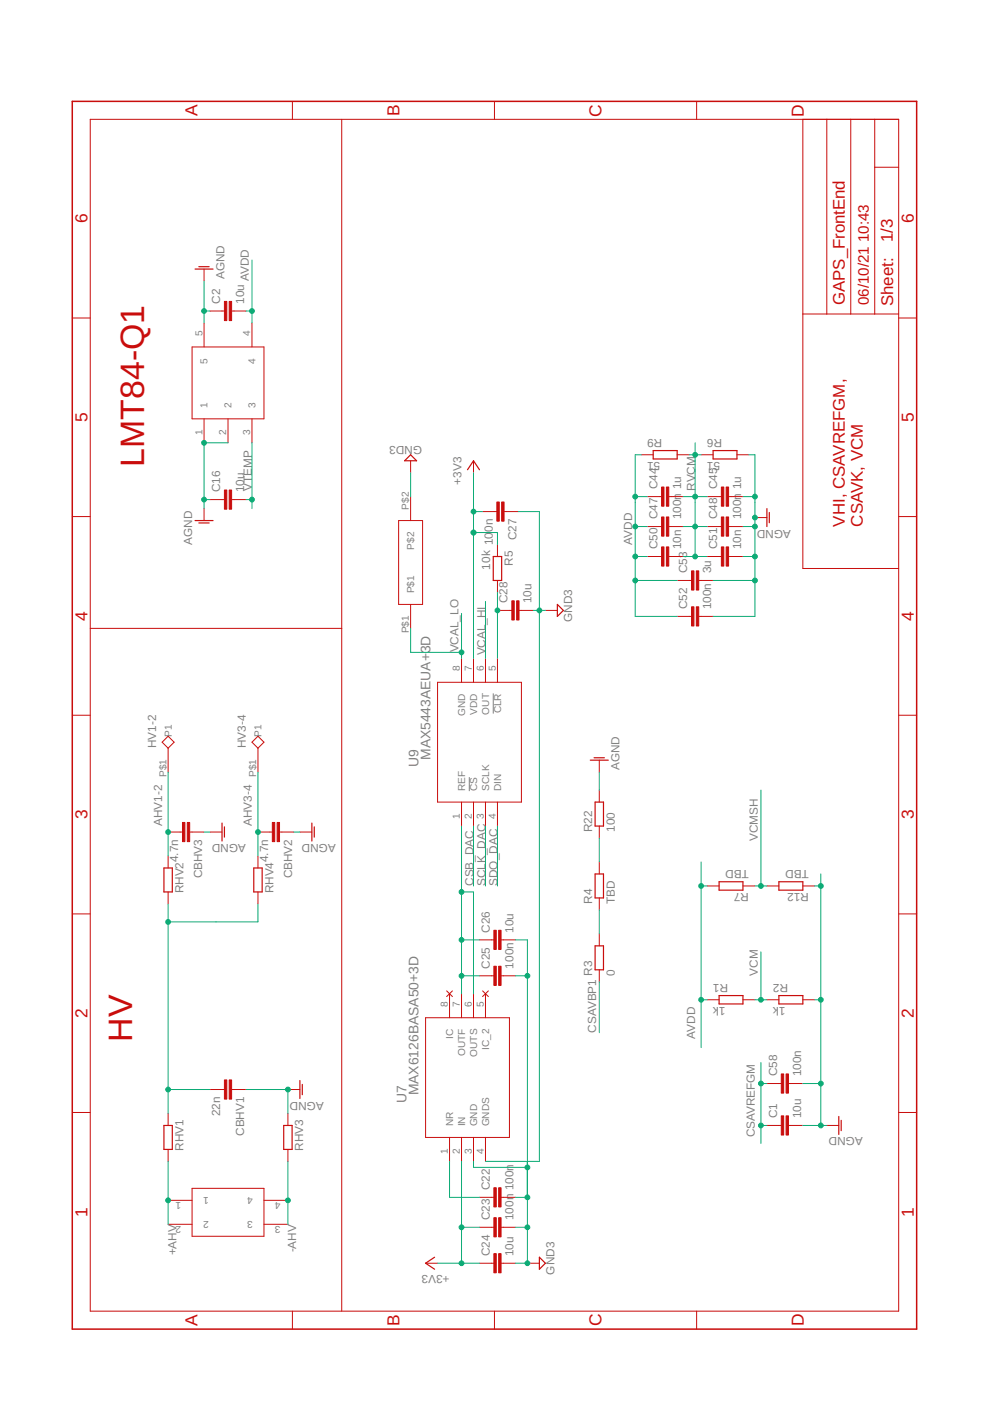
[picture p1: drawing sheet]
<svg xmlns="http://www.w3.org/2000/svg" width="210mm" height="297mm" viewBox="0 0 210 297" stroke-linecap="round" stroke-linejoin="round" font-family="sans-serif">
<path d="M104.6 147v4.3M99.5 164.8v2.9" fill="none" stroke="#808080" stroke-width=".21"/>
<g fill="none" stroke="#c90d0c" stroke-width=".21">
<path d="M19.1 25.3h171.4v252.7h-171.4zM62 21.5v3.8M72.5 25.3v252.7M104.8 21.5v3.8M147.7 21.5v3.8M170.2 25.3v95.2h20.3M175.3 25.3v41.3M180.4 25.3v41.3M185.5 35.5h5M185.5 25.3v41.3M43.3 57.1v2.5M15.3 67.4h3.8"/>
<path d="M40.7 73.6h15.3v15.2h-15.3zM43.3 68.5v5.1M44.5 65.9h3.1M49.1 65.9h3.1M53.4 68.5v5.1M170.2 66.6h20.3M190.5 67.4h3.9M43.3 88.8v5.1M48.3 88.8v5.1M53.4 88.8v5.1M87.1 97.7v2.5M100.4 97.7v2.5"/>
<path d="M136 96.4h2.5M143.6 96.4h2.5M148.7 96.4h2.5M156.3 96.4h2.5M15.3 109.5h3.8M43.3 107.8v2.6M44.5 105.9h3.1M49.1 105.9h3.1M84.5 110.4h5.1v17.7h-5.1zM87.1 105.3v5.1M102.3 108.5h3M105.5 115.4v2.6"/>
<path d="M106.9 108.5h3M137.2 105.3h3.1M137.2 111.6h3.1M137.2 118h3.1M141.8 105.3h3M141.8 111.6h3M141.8 118h3M149.9 105.3h3.1M149.9 111.6h3.1M149.9 118h3.1M154.5 105.3h3M154.5 111.6h3"/>
<path d="M154.5 118h3M160.1 109.7h2.5M190.5 109.5h3.9M19.1 133.2h53.4M87.1 128.1v5.1M97.9 139.6v5.1M100.4 139.6v5.1M102.9 139.6v5.1M105.5 123.1v2.5M105.5 139.6v5.1M105.5 129.4h3M110 129.4h3.1"/>
<path d="M115.6 129.4h2.6M143.6 130.7h3M143.6 123.1h3M148.1 130.7h3.1M148.1 123.1h3.1M15.3 151.6h3.8M34.4 157.4l1.2-1.3 1.3 1.3-1.3 1.2zM35.6 158.6v5.1M53.4 157.4l1.3-1.3 1.3 1.3-1.3 1.2zM54.7 158.6v5.1M92.8 144.7h17.8v25.4h-17.8zM190.5 151.6h3.9"/>
<path d="M35.6 176.4h3.1M40.2 176.4h3.1M44.5 176.4h2.6M54.7 176.4h3M59.3 176.4h3M63.6 176.4h2.5M97.9 170.1v5M100.4 170.1v5M102.9 170.1v5M105.5 170.1v5M127.1 161.2v2.5M127.1 167.5v2.6"/>
<path d="M127.1 175.1v2.6M15.3 193.8h3.8M35.6 181.5v2.5M35.6 189.1v2.5M54.7 181.5v2.5M54.7 189.1v2.5M101.7 199.3h3M106.2 199.3h3.1M127.1 182.8v2.5M127.1 190.4v2.5M127.1 198v2.5M149.9 187.8h2.6"/>
<path d="M157.5 187.8h2.6M162.6 187.8h2.5M170.2 187.8h2.6M190.5 193.8h3.9M90.2 215.8h17.8v25.4h-17.8zM94.7 210.1l1.2 1.2M95.3 210.7v5.1M95.9 210.1l-1.2 1.2M97.9 210.7v5.1M100.4 210.7v5.1M101.7 206.9h3M102.3 210.1l1.2 1.2"/>
<path d="M102.9 210.7v5.1M103.5 210.1l-1.2 1.2M106.2 206.9h3.1M127.1 205.6v2.6M149.9 212h2.6M157.5 212h2.6M162.6 212h2.5M170.2 212h2.6M15.3 235.9h3.8M35.6 236.1v2.5M44.5 231h3.1M49.1 231h3.1"/>
<path d="M61 231h2.6M61 236.1v2.5M162.6 238.6h3.1M162.6 229.7h3.1M167.2 238.6h3M167.2 229.7h3M175.3 238.6h2.5M190.5 235.9h3.9M35.6 254.5h5.1M35.6 259.6h5.1M35.6 243.7v2.5M40.7 252h15.3v10.1h-15.3z"/>
<path d="M56 254.5h5M56 259.6h5M61 243.7v2.5M95.3 241.2v5M97.9 241.2v5M100.4 241.2v5M101.7 253.9h3M102.9 241.2v5M106.2 253.9h3.1M62 278v3.8M90.2 267.8h2.6M101.7 260.2h3"/>
<path d="M101.7 267.8h3M104.8 278v3.8M106.2 260.2h3.1M106.2 267.8h3.1M111.8 267.8h2.6M147.7 278v3.8"/>
</g>
<path d="M15.3 21.5h179.1v260.3h-179.1z" fill="none" stroke="#c90d0c" stroke-width=".32"/>
<g fill="#c90d0c" stroke="#c90d0c" stroke-width=".21">
<path d="M105.7 251.8h.5v4.1h-.5z"/>
<path d="M104.7 251.8h.5v4.1h-.5z"/>
<path d="M105.7 258.2h.5v4h-.5z"/>
<path d="M104.7 258.2h.5v4h-.5z"/>
<path d="M105.7 265.8h.5v4.1h-.5z"/>
<path d="M104.7 265.8h.5v4.1h-.5z"/>
<path d="M105.7 204.9h.5v4h-.5z"/>
<path d="M104.7 204.9h.5v4h-.5z"/>
<path d="M105.7 197.2h.5v4.1h-.5z"/>
<path d="M104.7 197.2h.5v4.1h-.5z"/>
<path d="M166.7 236.6h.5v4.1h-.5z"/>
<path d="M165.7 236.6h.5v4.1h-.5z"/>
<path d="M48.6 63.9h.5v4.1h-.5z"/>
<path d="M47.6 63.9h.5v4.1h-.5z"/>
<path d="M47.6 229h.5v4h-.5z"/>
<path d="M48.6 229h.5v4h-.5z"/>
<path d="M57.7 174.4h.6v4h-.6z"/>
<path d="M58.8 174.4h.5v4h-.5z"/>
<path d="M38.7 174.4h.5v4h-.5z"/>
<path d="M39.7 174.4h.5v4h-.5z"/>
<path d="M105.3 106.4h.6v4.1h-.6z"/>
<path d="M106.4 106.4h.5v4.1h-.5z"/>
<path d="M109.5 127.4h.5v4.1h-.5z"/>
<path d="M108.5 127.4h.5v4.1h-.5z"/>
<path d="M48.6 103.9h.5v4.1h-.5z"/>
<path d="M47.6 103.9h.5v4.1h-.5z"/>
<path d="M141.3 103.3h.5v4h-.5z"/>
<path d="M140.3 103.3h.5v4h-.5z"/>
<path d="M154 103.3h.5v4h-.5z"/>
<path d="M153 103.3h.5v4h-.5z"/>
<path d="M141.3 109.6h.5v4.1h-.5z"/>
<path d="M140.3 109.6h.5v4.1h-.5z"/>
<path d="M154 109.6h.5v4.1h-.5z"/>
<path d="M153 109.6h.5v4.1h-.5z"/>
<path d="M141.3 116h.5v4h-.5z"/>
<path d="M140.3 116h.5v4h-.5z"/>
<path d="M154 116h.5v4h-.5z"/>
<path d="M153 116h.5v4h-.5z"/>
<path d="M147.6 128.7h.5v4h-.5z"/>
<path d="M146.6 128.7h.5v4h-.5z"/>
<path d="M147.6 121h.5v4.1h-.5z"/>
<path d="M146.6 121h.5v4.1h-.5z"/>
<path d="M166.7 227.7h.5v4.1h-.5z"/>
<path d="M165.7 227.7h.5v4.1h-.5z"/>
</g>
<g fill="none" stroke="#c90d0c" stroke-width=".25">
<path d="M41.4 57.1h3.8M42.2 56.5h2.1M87.1 96.4l1.2 1.3h-2.5zM99.1 99.6l1.3-1.9 1.3 1.9M138.5 95.5h5.1v1.8h-5.1zM151.2 95.5h5.1v1.8h-5.1zM41.4 110.4h3.8M42.2 110.9h2.1M104.6 118h1.8v5.1h-1.8zM162.6 107.8v3.8M163.1 108.7v2.1M118.2 128.1l1.2 1.3-1.2 1.3z"/>
<path d="M47.1 174.5v3.8M47.6 175.3v2.2M66.1 174.5v3.8M66.6 175.3v2.2M125.2 161.2h3.8M126 160.7h2.1M126.2 170.1h1.8v5h-1.8zM34.8 184h1.7v5.1h-1.7zM53.8 184h1.8v5.1h-1.8zM126.2 185.3h1.8v5.1h-1.8zM152.5 187h5v1.7h-5zM165.1 187h5.1v1.7h-5.1z"/>
<path d="M126.2 200.5h1.8v5.1h-1.8zM152.5 211.1h5v1.8h-5zM165.1 211.1h5.1v1.8h-5.1zM34.8 238.6h1.7v5.1h-1.7zM60.2 238.6h1.7v5.1h-1.7zM63.6 229.1v3.8M64.1 229.9v2.2M177.8 236.7v3.8M178.4 237.5v2.2M92.1 266.6l-1.9 1.2 1.9 1.3M114.4 266.6l1.2 1.2-1.2 1.3z"/>
</g>
<g fill="none" stroke="#0dab76" stroke-width=".21">
<path d="M43.3 59.6v8.9M53.4 55.1v13.4M43.3 65.9h1.2M52.2 65.9h1.2M48.3 93.9h-5v13.9M53.4 93.9v13.9M136 96.4h-1.3v34.3h8.9M146.1 96.4h2.6M147.4 93.9v24.1M158.8 96.4h1.3v34.3h-8.9M43.3 105.9h1.2M52.2 105.9h1.2"/>
<path d="M87.1 100.2v5.1M100.4 100.2v39.4M100.4 112.9h5.1v2.5M100.4 108.5h1.9M109.9 108.5h4.5v137.7h-11.5M134.7 105.3h2.5M134.7 118h2.5M134.7 111.6h2.5M144.8 105.3h5.1M144.8 118h5.1M144.8 111.6h5.1M157.5 105.3h2.6"/>
<path d="M157.5 118h2.6M157.5 111.6h2.6M87.1 133.2v5.1h10.8M97.9 130.1v9.5M102.9 127.5v12.1M105.5 125.6v14M113.1 129.4h2.5M134.7 123.1h8.9M151.2 123.1h8.9M35.6 163.7v17.8M43.3 176.4h1.2M54.7 163.7v17.8"/>
<path d="M62.3 176.4h1.3M97.9 175.1v35.6M100.4 175.1v12.7M102.9 175.1v12.7M105.5 175.1v12.7M127.1 163.7v3.8M127.1 177.7v5.1M161.3 167.5v20.3M35.6 191.6v44.5M54.7 191.6v3.9h-19.1M97.9 189.1h2.5v21.6M97.9 199.3h3.8"/>
<path d="M109.3 199.3h2.5v68.5h-2.5M127.1 192.9v5.1M148.7 187.8h1.2M148.7 182.8v39.3M160.1 187.8h2.5M172.8 187.8h1.2M174 185.3v53.3M97.9 206.9h3.8M109.3 206.9h2.5M127.1 208.2v10.8M148.7 212h1.2M160.1 212h2.5"/>
<path d="M161.3 201.8v10.2M172.8 212h1.2M35.6 231h8.9M52.2 231h8.8v5.1M161.3 238.6h1.3M161.3 229.7h1.3M161.3 225.3v17.1M170.2 238.6h5.1M170.2 229.7h3.8M35.6 246.2v13.4M61 246.2v13.4M95.3 246.2v7.7h6.4"/>
<path d="M97.9 246.2v21.6M100.4 246.2v1.3h11.4M109.3 253.9h2.5M92.8 267.8h8.9M97.9 260.2h3.8M109.3 260.2h2.5"/>
</g>
<g fill="#0dab76" stroke="#0dab76" stroke-width=".21">
<circle cx="97.9" cy="260.2" r=".51"/>
<circle cx="97.9" cy="267.8" r=".51"/>
<circle cx="100.4" cy="112.9" r=".51"/>
<circle cx="100.4" cy="108.5" r=".51"/>
<circle cx="174" cy="238.6" r=".51"/>
<circle cx="174" cy="212" r=".51"/>
<circle cx="174" cy="229.7" r=".51"/>
<circle cx="174" cy="187.8" r=".51"/>
<circle cx="43.3" cy="93.9" r=".51"/>
<circle cx="43.3" cy="105.9" r=".51"/>
<circle cx="43.3" cy="65.9" r=".51"/>
<circle cx="160.1" cy="111.6" r=".51"/>
<circle cx="160.1" cy="118" r=".51"/>
<circle cx="160.1" cy="123.1" r=".51"/>
<circle cx="160.1" cy="109.7" r=".51"/>
<circle cx="160.1" cy="105.3" r=".51"/>
<circle cx="61" cy="231" r=".51"/>
<circle cx="97.9" cy="206.9" r=".51"/>
<circle cx="97.9" cy="199.3" r=".51"/>
<circle cx="97.9" cy="189.1" r=".51"/>
<circle cx="148.7" cy="212" r=".51"/>
<circle cx="148.7" cy="187.8" r=".51"/>
<circle cx="53.4" cy="65.9" r=".51"/>
<circle cx="134.7" cy="111.6" r=".51"/>
<circle cx="134.7" cy="118" r=".51"/>
<circle cx="134.7" cy="123.1" r=".51"/>
<circle cx="134.7" cy="105.3" r=".51"/>
<circle cx="161.3" cy="238.6" r=".51"/>
<circle cx="161.3" cy="229.7" r=".51"/>
<circle cx="161.3" cy="212" r=".51"/>
<circle cx="161.3" cy="187.8" r=".51"/>
<circle cx="53.4" cy="105.9" r=".51"/>
<circle cx="35.6" cy="254.5" r=".51"/>
<circle cx="35.6" cy="176.4" r=".51"/>
<circle cx="54.7" cy="176.4" r=".51"/>
<circle cx="61" cy="254.5" r=".51"/>
<circle cx="35.6" cy="231" r=".51"/>
<circle cx="35.6" cy="195.5" r=".51"/>
<circle cx="105.5" cy="129.4" r=".51"/>
<circle cx="97.9" cy="138.3" r=".51"/>
<circle cx="114.4" cy="129.4" r=".51"/>
<circle cx="111.8" cy="260.2" r=".51"/>
<circle cx="111.8" cy="253.9" r=".51"/>
<circle cx="111.8" cy="206.9" r=".51"/>
<circle cx="111.8" cy="267.8" r=".51"/>
<circle cx="111.8" cy="247.5" r=".51"/>
<circle cx="147.4" cy="105.3" r=".51"/>
<circle cx="147.4" cy="111.6" r=".51"/>
<circle cx="147.4" cy="118" r=".51"/>
<circle cx="147.4" cy="96.4" r=".51"/>
</g>
<g font-size="7.2" fill="#c90d0c">
<text x="30.6" y="99" transform="rotate(-90 30.6 99)">LMT84-Q1</text>
<text x="28" y="220.8" transform="rotate(-90 28 220.8)">HV</text>
</g>
<g font-size="3.7" fill="#c90d0c">
<text x="41.9" y="24.6" transform="rotate(-90 41.9 24.6)">A</text>
<text x="84.7" y="24.6" transform="rotate(-90 84.7 24.6)">B</text>
<text x="127.6" y="24.7" transform="rotate(-90 127.6 24.7)">C</text>
<text x="170.4" y="24.7" transform="rotate(-90 170.4 24.7)">D</text>
<text x="18.5" y="47.4" transform="rotate(-90 18.5 47.4)">6</text>
<text x="193.7" y="47.4" transform="rotate(-90 193.7 47.4)">6</text>
<text x="18.5" y="89.5" transform="rotate(-90 18.5 89.5)">5</text>
<text x="193.7" y="89.5" transform="rotate(-90 193.7 89.5)">5</text>
<text x="18.5" y="131.6" transform="rotate(-90 18.5 131.6)">4</text>
<text x="193.7" y="131.6" transform="rotate(-90 193.7 131.6)">4</text>
<text x="18.5" y="173.7" transform="rotate(-90 18.5 173.7)">3</text>
<text x="193.7" y="173.7" transform="rotate(-90 193.7 173.7)">3</text>
<text x="18.5" y="215.8" transform="rotate(-90 18.5 215.8)">2</text>
<text x="193.7" y="215.8" transform="rotate(-90 193.7 215.8)">2</text>
<text x="18.5" y="257.9" transform="rotate(-90 18.5 257.9)">1</text>
<text x="193.7" y="257.9" transform="rotate(-90 193.7 257.9)">1</text>
<text x="41.9" y="281.1" transform="rotate(-90 41.9 281.1)">A</text>
<text x="84.7" y="281.1" transform="rotate(-90 84.7 281.1)">B</text>
<text x="127.6" y="281.2" transform="rotate(-90 127.6 281.2)">C</text>
<text x="170.4" y="281.2" transform="rotate(-90 170.4 281.2)">D</text>
</g>
<g font-size="3.6" fill="#c90d0c">
<text x="189.3" y="51.3" transform="rotate(-90 189.3 51.3)">1/3</text>
<text x="179.1" y="64.7" transform="rotate(-90 179.1 64.7)">GAPS_FrontEnd</text>
<text x="189.4" y="64.9" transform="rotate(-90 189.4 64.9)">Sheet:</text>
<text x="179.1" y="111.6" transform="rotate(-90 179.1 111.6)">VHI, CSAVREFGM,</text>
<text x="182.9" y="111.6" transform="rotate(-90 182.9 111.6)">CSAVK, VCM</text>
</g>
<g font-size="3.2" fill="#c90d0c">
<text x="184.2" y="51.3" transform="rotate(-90 184.2 51.3)">10:43</text>
<text x="184.2" y="64.7" transform="rotate(-90 184.2 64.7)">06/10/21</text>
</g>
<g font-size="2.9" fill="#808080">
<text x="91.3" y="161.1" transform="rotate(-90 91.3 161.1)">MAX5443AEUA+3D</text>
<text x="88.7" y="162.7" transform="rotate(-90 88.7 162.7)">U9</text>
<text x="86.2" y="233.8" transform="rotate(-90 86.2 233.8)">U7</text>
<text x="88.7" y="232.3" transform="rotate(-90 88.7 232.3)">MAX6126BASA50+3D</text>
</g>
<g font-size="2.5" fill="#808080">
<text x="47.6" y="59.2" transform="rotate(-90 47.6 59.2)">AGND</text>
<text x="52.8" y="59.6" transform="rotate(-90 52.8 59.6)">AVDD</text>
<text x="46.7" y="64.4" transform="rotate(-90 46.7 64.4)">C2</text>
<text x="51.8" y="64.4" transform="rotate(-90 51.8 64.4)">10u</text>
<text x="89.5" y="94.5" transform="rotate(180 89.5 94.5)">GND3</text>
<text x="140.4" y="93.1" transform="rotate(180 140.4 93.1)">R9</text>
<text x="153.1" y="93.1" transform="rotate(180 153.1 93.1)">R6</text>
<text x="140" y="97.9" transform="rotate(180 140 97.9)">51</text>
<text x="152.7" y="97.9" transform="rotate(180 152.7 97.9)">51</text>
<text x="46.7" y="104.4" transform="rotate(-90 46.7 104.4)">C16</text>
<text x="51.8" y="104.4" transform="rotate(-90 51.8 104.4)">10u</text>
<text x="53.4" y="104" transform="rotate(-90 53.4 104)">VTEMP</text>
<text x="97.9" y="102.8" transform="rotate(-90 97.9 102.8)">+3V3</text>
<text x="139.4" y="103.8" transform="rotate(-90 139.4 103.8)">C44</text>
<text x="144.5" y="103.8" transform="rotate(-90 144.5 103.8)">1u</text>
<text x="147.4" y="104" transform="rotate(-90 147.4 104)">RVCM</text>
<text x="152.1" y="103.8" transform="rotate(-90 152.1 103.8)">C45</text>
<text x="157.2" y="103.8" transform="rotate(-90 157.2 103.8)">1u</text>
<text x="104.5" y="112.8" transform="rotate(-90 104.5 112.8)">0n</text>
<text x="139.4" y="110.1" transform="rotate(-90 139.4 110.1)">C47</text>
<text x="144.5" y="110.1" transform="rotate(-90 144.5 110.1)">100n</text>
<text x="152.1" y="110.1" transform="rotate(-90 152.1 110.1)">C48</text>
<text x="157.2" y="110.1" transform="rotate(-90 157.2 110.1)">100n</text>
<text x="167.7" y="112.3" transform="rotate(180 167.7 112.3)">AGND</text>
<text x="40.7" y="115.5" transform="rotate(-90 40.7 115.5)">AGND</text>
<text x="108.8" y="119.9" transform="rotate(-90 108.8 119.9)">R5</text>
<text x="109.5" y="114.6" transform="rotate(-90 109.5 114.6)">C27</text>
<text x="134" y="115.5" transform="rotate(-90 134 115.5)">AVDD</text>
<text x="139.4" y="116.5" transform="rotate(-90 139.4 116.5)">C50</text>
<text x="144.5" y="116.5" transform="rotate(-90 144.5 116.5)">10n</text>
<text x="152.1" y="116.5" transform="rotate(-90 152.1 116.5)">C51</text>
<text x="157.2" y="116.5" transform="rotate(-90 157.2 116.5)">10n</text>
<text x="104" y="120.7" transform="rotate(-90 104 120.7)">10k 10</text>
<text x="145.7" y="121.6" transform="rotate(-90 145.7 121.6)">C53</text>
<text x="150.8" y="121.6" transform="rotate(-90 150.8 121.6)">3u</text>
<text x="107.6" y="127.9" transform="rotate(-90 107.6 127.9)">C28</text>
<text x="112.7" y="127.9" transform="rotate(-90 112.7 127.9)">10u</text>
<text x="121.3" y="131.8" transform="rotate(-90 121.3 131.8)">GND3</text>
<text x="145.7" y="129.2" transform="rotate(-90 145.7 129.2)">C52</text>
<text x="150.8" y="129.2" transform="rotate(-90 150.8 129.2)">100n</text>
<text x="97.2" y="138.3" transform="rotate(-90 97.2 138.3)">VCAL_LO</text>
<text x="102.9" y="138.9" transform="rotate(-90 102.9 138.9)">VCAL_HI</text>
<text x="33.1" y="158.6" transform="rotate(-90 33.1 158.6)">HV1-2</text>
<text x="52.1" y="158.6" transform="rotate(-90 52.1 158.6)">HV3-4</text>
<text x="131.4" y="163.3" transform="rotate(-90 131.4 163.3)">AGND</text>
<text x="34.4" y="175.1" transform="rotate(-90 34.4 175.1)">AHV1-2</text>
<text x="52.1" y="178.9" transform="rotate(180 52.1 178.9)">AGND</text>
<text x="53.4" y="175.1" transform="rotate(-90 53.4 175.1)">AHV3-4</text>
<text x="71.2" y="178.9" transform="rotate(180 71.2 178.9)">AGND</text>
<text x="125.6" y="176.4" transform="rotate(-90 125.6 176.4)">R22</text>
<text x="130.4" y="176.4" transform="rotate(-90 130.4 176.4)">100</text>
<text x="160.7" y="178.3" transform="rotate(-90 160.7 178.3)">VCMSH</text>
<text x="37.8" y="182.8" transform="rotate(-90 37.8 182.8)">4.7n</text>
<text x="56.8" y="182.8" transform="rotate(-90 56.8 182.8)">4.7n</text>
<text x="158.8" y="184.5" transform="rotate(180 158.8 184.5)">TBD</text>
<text x="171.5" y="184.5" transform="rotate(180 171.5 184.5)">TBD</text>
<text x="38.9" y="189.4" transform="rotate(-90 38.9 189.4)">RHV2</text>
<text x="42.9" y="186.2" transform="rotate(-90 42.9 186.2)">CBHV3</text>
<text x="58" y="189.4" transform="rotate(-90 58 189.4)">RHV4</text>
<text x="61.9" y="186.2" transform="rotate(-90 61.9 186.2)">CBHV2</text>
<text x="100.4" y="187.8" transform="rotate(-90 100.4 187.8)">CSB_DAC</text>
<text x="102.9" y="187.8" transform="rotate(-90 102.9 187.8)">SCLK_DAC</text>
<text x="105.5" y="187.8" transform="rotate(-90 105.5 187.8)">SDO_DAC</text>
<text x="125.6" y="191.6" transform="rotate(-90 125.6 191.6)">R4</text>
<text x="130.4" y="191.6" transform="rotate(-90 130.4 191.6)">TBD</text>
<text x="158.8" y="189.3" transform="rotate(180 158.8 189.3)">R7</text>
<text x="171.5" y="189.3" transform="rotate(180 171.5 189.3)">R12</text>
<text x="103.8" y="197.7" transform="rotate(-90 103.8 197.7)">C26</text>
<text x="108.9" y="197.7" transform="rotate(-90 108.9 197.7)">10u</text>
<text x="103.8" y="205.4" transform="rotate(-90 103.8 205.4)">C25</text>
<text x="108.9" y="205.4" transform="rotate(-90 108.9 205.4)">100n</text>
<text x="125.6" y="206.9" transform="rotate(-90 125.6 206.9)">R3</text>
<text x="130.4" y="206.9" transform="rotate(-90 130.4 206.9)">0</text>
<text x="154.4" y="208.7" transform="rotate(180 154.4 208.7)">R1</text>
<text x="160.7" y="206.9" transform="rotate(-90 160.7 206.9)">VCM</text>
<text x="167.1" y="208.7" transform="rotate(180 167.1 208.7)">R2</text>
<text x="153.8" y="213.5" transform="rotate(180 153.8 213.5)">1k</text>
<text x="166.5" y="213.5" transform="rotate(180 166.5 213.5)">1k</text>
<text x="126.4" y="218.9" transform="rotate(-90 126.4 218.9)">CSAVBP1</text>
<text x="147.4" y="220.2" transform="rotate(-90 147.4 220.2)">AVDD</text>
<text x="68.7" y="233.5" transform="rotate(180 68.7 233.5)">AGND</text>
<text x="164.8" y="228.2" transform="rotate(-90 164.8 228.2)">C58</text>
<text x="169.8" y="228.2" transform="rotate(-90 169.8 228.2)">100n</text>
<text x="46.7" y="236.7" transform="rotate(-90 46.7 236.7)">22n</text>
<text x="164.8" y="237.1" transform="rotate(-90 164.8 237.1)">C1</text>
<text x="169.8" y="237.1" transform="rotate(-90 169.8 237.1)">10u</text>
<text x="38.9" y="244" transform="rotate(-90 38.9 244)">RHV1</text>
<text x="51.8" y="240.8" transform="rotate(-90 51.8 240.8)">CBHV1</text>
<text x="64.3" y="244" transform="rotate(-90 64.3 244)">RHV3</text>
<text x="160.1" y="241.2" transform="rotate(-90 160.1 241.2)">CSAVREFGM</text>
<text x="182.9" y="241.2" transform="rotate(180 182.9 241.2)">AGND</text>
<text x="103.8" y="252.3" transform="rotate(-90 103.8 252.3)">C22</text>
<text x="108.9" y="252.3" transform="rotate(-90 108.9 252.3)">100n</text>
<text x="103.8" y="258.7" transform="rotate(-90 103.8 258.7)">C23</text>
<text x="108.9" y="258.7" transform="rotate(-90 108.9 258.7)">100n</text>
<text x="37.4" y="266.2" transform="rotate(-90 37.4 266.2)">+AHV</text>
<text x="62.8" y="265.5" transform="rotate(-90 62.8 265.5)">-AHV</text>
<text x="103.8" y="266.3" transform="rotate(-90 103.8 266.3)">C24</text>
<text x="108.9" y="266.3" transform="rotate(-90 108.9 266.3)">10u</text>
<text x="95.3" y="270.4" transform="rotate(180 95.3 270.4)">+3V3</text>
<text x="117.5" y="270.2" transform="rotate(-90 117.5 270.2)">GND3</text>
</g>
<g font-size="2.1" fill="#808080">
<text x="42.9" y="71.2" transform="rotate(-90 42.9 71.2)">5</text>
<text x="53.1" y="71.2" transform="rotate(-90 53.1 71.2)">4</text>
<text x="44" y="77.1" transform="rotate(-90 44 77.1)">5</text>
<text x="54.2" y="77.1" transform="rotate(-90 54.2 77.1)">4</text>
<text x="44" y="86.5" transform="rotate(-90 44 86.5)">1</text>
<text x="49.1" y="86.5" transform="rotate(-90 49.1 86.5)">2</text>
<text x="54.2" y="86.5" transform="rotate(-90 54.2 86.5)">3</text>
<text x="42.9" y="92.3" transform="rotate(-90 42.9 92.3)">1</text>
<text x="48" y="92.3" transform="rotate(-90 48 92.3)">2</text>
<text x="53.1" y="92.3" transform="rotate(-90 53.1 92.3)">3</text>
<text x="86.7" y="108" transform="rotate(-90 86.7 108)">P$2</text>
<text x="87.8" y="116.5" transform="rotate(-90 87.8 116.5)">P$2</text>
<text x="87.8" y="125.8" transform="rotate(-90 87.8 125.8)">P$1</text>
<text x="86.7" y="134.3" transform="rotate(-90 86.7 134.3)">P$1</text>
<text x="97.5" y="142.3" transform="rotate(-90 97.5 142.3)">8</text>
<text x="100" y="142.3" transform="rotate(-90 100 142.3)">7</text>
<text x="102.6" y="142.3" transform="rotate(-90 102.6 142.3)">6</text>
<text x="105.1" y="142.3" transform="rotate(-90 105.1 142.3)">5</text>
<text x="98.6" y="151.7" transform="rotate(-90 98.6 151.7)">GND</text>
<text x="101.2" y="151.5" transform="rotate(-90 101.2 151.5)">VDD</text>
<text x="103.7" y="151.5" transform="rotate(-90 103.7 151.5)">OUT</text>
<text x="106.2" y="151.3" transform="rotate(-90 106.2 151.3)">CLR</text>
<text x="36.4" y="156.3" transform="rotate(-90 36.4 156.3)">P1</text>
<text x="55.4" y="156.3" transform="rotate(-90 55.4 156.3)">P1</text>
<text x="35.3" y="164.8" transform="rotate(-90 35.3 164.8)">P$1</text>
<text x="54.3" y="164.8" transform="rotate(-90 54.3 164.8)">P$1</text>
<text x="98.6" y="167.7" transform="rotate(-90 98.6 167.7)">REF</text>
<text x="101.2" y="167.7" transform="rotate(-90 101.2 167.7)">CS</text>
<text x="103.7" y="167.7" transform="rotate(-90 103.7 167.7)">SCLK</text>
<text x="106.2" y="167.7" transform="rotate(-90 106.2 167.7)">DIN</text>
<text x="97.5" y="173.6" transform="rotate(-90 97.5 173.6)">1</text>
<text x="100" y="173.6" transform="rotate(-90 100 173.6)">2</text>
<text x="102.6" y="173.6" transform="rotate(-90 102.6 173.6)">3</text>
<text x="105.1" y="173.6" transform="rotate(-90 105.1 173.6)">4</text>
<text x="95" y="213.4" transform="rotate(-90 95 213.4)">8</text>
<text x="97.5" y="213.4" transform="rotate(-90 97.5 213.4)">7</text>
<text x="100" y="213.4" transform="rotate(-90 100 213.4)">6</text>
<text x="102.6" y="213.4" transform="rotate(-90 102.6 213.4)">5</text>
<text x="96.1" y="220.2" transform="rotate(-90 96.1 220.2)">IC</text>
<text x="98.6" y="223.9" transform="rotate(-90 98.6 223.9)">OUTF</text>
<text x="101.2" y="224.1" transform="rotate(-90 101.2 224.1)">OUTS</text>
<text x="103.7" y="222.6" transform="rotate(-90 103.7 222.6)">IC_2</text>
<text x="96.1" y="238.8" transform="rotate(-90 96.1 238.8)">NR</text>
<text x="98.6" y="238.8" transform="rotate(-90 98.6 238.8)">IN</text>
<text x="101.2" y="238.8" transform="rotate(-90 101.2 238.8)">GND</text>
<text x="103.7" y="238.8" transform="rotate(-90 103.7 238.8)">GNDS</text>
<text x="95" y="244.7" transform="rotate(-90 95 244.7)">1</text>
<text x="97.5" y="244.7" transform="rotate(-90 97.5 244.7)">2</text>
<text x="100" y="244.7" transform="rotate(-90 100 244.7)">3</text>
<text x="102.6" y="244.7" transform="rotate(-90 102.6 244.7)">4</text>
<text x="38.4" y="254.9" transform="rotate(180 38.4 254.9)">1</text>
<text x="44.2" y="253.7" transform="rotate(180 44.2 253.7)">1</text>
<text x="53.6" y="253.7" transform="rotate(180 53.6 253.7)">4</text>
<text x="59.5" y="254.9" transform="rotate(180 59.5 254.9)">4</text>
<text x="38.4" y="259.9" transform="rotate(180 38.4 259.9)">2</text>
<text x="44.2" y="258.8" transform="rotate(180 44.2 258.8)">2</text>
<text x="53.6" y="258.8" transform="rotate(180 53.6 258.8)">3</text>
<text x="59.5" y="259.9" transform="rotate(180 59.5 259.9)">3</text>
</g>
</svg>
